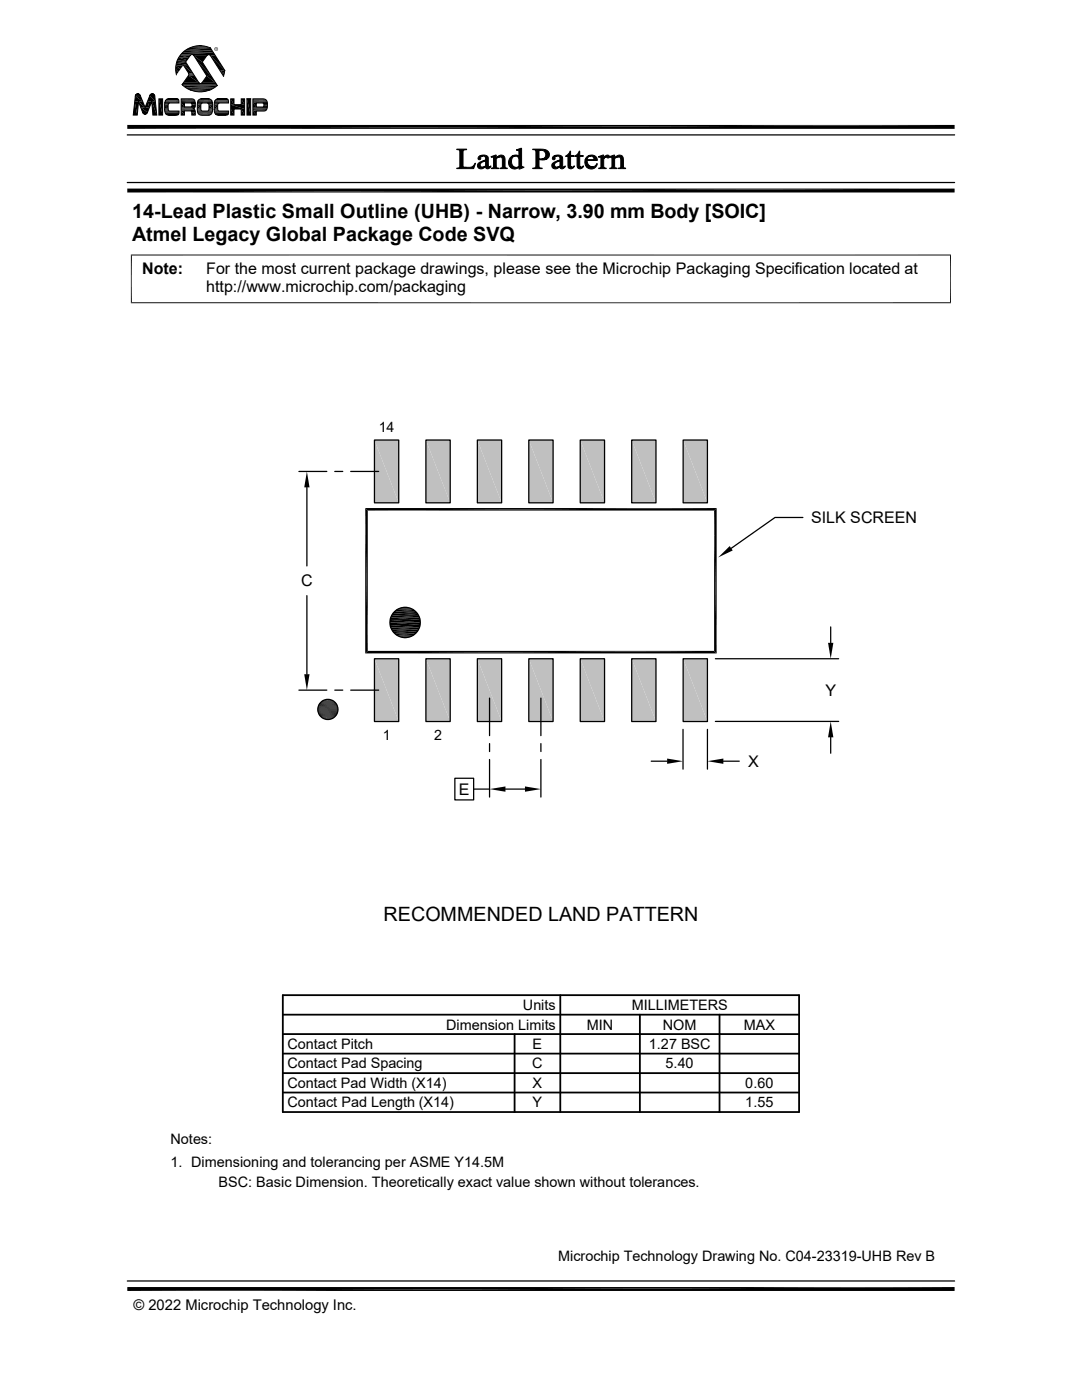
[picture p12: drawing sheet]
<svg xmlns="http://www.w3.org/2000/svg" width="216mm" height="279mm" viewBox="0 0 216 279" stroke-linecap="round" stroke-linejoin="round" font-family="sans-serif">
<g fill="#c0c0c0">
<path d="M136.3 87.8l4.9 12.6h-4.9z"/>
<path d="M136.3 87.8h4.9v12.6z"/>
<path d="M126 87.8l4.9 12.6h-4.9z"/>
<path d="M126 87.8h4.9v12.6z"/>
<path d="M115.8 87.8l4.8 12.6h-4.8z"/>
<path d="M115.8 87.8h4.8v12.6z"/>
<path d="M105.5 87.8l4.9 12.6h-4.9z"/>
<path d="M105.5 87.8h4.9v12.6z"/>
<path d="M95.2 87.8l4.9 12.6h-4.9z"/>
<path d="M95.2 87.8h4.9v12.6z"/>
<path d="M85 87.8l4.8 12.6h-4.8z"/>
<path d="M85 87.8h4.8v12.6z"/>
<path d="M74.7 87.8l4.9 12.6h-4.9z"/>
<path d="M74.7 87.8h4.9v12.6z"/>
<path d="M136.3 131.5l4.9 12.5h-4.9z"/>
<path d="M136.3 131.5h4.9v12.5z"/>
<path d="M126 131.5l4.9 12.5h-4.9z"/>
<path d="M126 131.5h4.9v12.5z"/>
<path d="M115.8 131.5l4.8 12.5h-4.8z"/>
<path d="M115.8 131.5h4.8v12.5z"/>
<path d="M105.5 131.5l4.9 12.5h-4.9z"/>
<path d="M105.5 131.5h4.9v12.5z"/>
<path d="M95.2 131.5l4.9 12.5h-4.9z"/>
<path d="M95.2 131.5h4.9v12.5z"/>
<path d="M85 131.5l4.8 12.5h-4.8z"/>
<path d="M85 131.5h4.8v12.5z"/>
<path d="M74.7 131.5l4.9 12.5h-4.9z"/>
<path d="M74.7 131.5h4.9v12.5z"/>
</g>
<g fill="none" stroke="#000" stroke-width=".25">
<path d="M25.4 36.4h165.1M25.4 26.9h165.1M59.6 94.1h5.6M61.2 97.3v15.6M66.8 94.1h1.6M70 94.1h5.6M74.7 87.8h4.9v12.6h-4.9zM85 87.8h4.8v12.6h-4.8zM95.2 87.8h4.9v12.6h-4.9zM105.5 87.8h4.9v12.6h-4.9zM115.8 87.8h4.8v12.6h-4.8zM126 87.8h4.9v12.6h-4.9z"/>
<path d="M136.3 87.8h4.9v12.6h-4.9zM61.2 118.9v15.7M160.2 103.3h-5.6l-8.7 6.1M59.6 137.7h5.6M66.8 137.7h1.6M70 137.7h5.6M74.7 131.5h4.9v12.5h-4.9zM85 131.5h4.8v12.5h-4.8zM95.2 131.5h4.9v12.5h-4.9zM97.7 139.3v7.5M105.5 131.5h4.9v12.5h-4.9zM107.9 139.3v7.5"/>
<path d="M115.8 131.5h4.8v12.5h-4.8zM126 131.5h4.9v12.5h-4.9zM136.3 131.5h4.9v12.5h-4.9zM142.7 131.5h24.6M165.8 125.1v3.2M90.8 155.3h3.7v4.3h-3.7zM94.5 157.5h3.2M97.7 148.4v1.6M97.7 151.6v7.5M100.9 157.5h3.9M107.9 148.4v1.6M107.9 151.6v7.5"/>
<path d="M129.9 151.9h3.2M136.3 145.6v7.9M141.2 145.6v7.9M142.7 144h24.6M144.3 151.9h3.2M165.8 147.2v3.1M25.4 255.7h165.1"/>
<circle cx="80.8" cy="124.2" r="3"/>
<circle cx="65.4" cy="141.6" r="2.01"/>
</g>
<g fill="#000" stroke="#000" stroke-width=".2">
<path d="M98 31.3h.3zM103.1 29.9l.2 .1zM119.4 31.3h.3zM121.6 31.3h.3z"/>
<path d="M91.1 29.8h2v.1a.56 .56 0 0 0-.7 .3v3l.2 .2h.4h-1.3l.1-3.1a.43 .43 0 0 0-.7-.4z" fill-rule="evenodd"/>
<path d="M91.1 33.5l3-.2 .8-.7-.4 1.1h-3.4z" fill-rule="evenodd"/>
<path d="M95.5 31.3l.3-.2h.6l-.5 .2v.3a.3 .3 0 0 1-.4 .2 .3 .3 0 0 1 0-.5z" fill-rule="evenodd"/>
<path d="M95.4 32.6l.9-.5h.6l-.5 .2a.54 .54 0 0 0-.6 .5 .54 .54 0 0 0 .5 .6h.5a.77 .77 0 0 1-1.1 .3 .77 .77 0 0 1-.3-1.1z" fill-rule="evenodd"/>
<path d="M95.8 31.1l.8-.2 .7 .3 .1 .3 .1 1.7 .3 .2a.48 .48 0 0 1-.5 .3 .48 .48 0 0 1-.4-.4l-.2-.1 .2-.1v-1h-.4a.47 .47 0 0 0 .4-.4 .47 .47 0 0 0-.2-.5z" fill-rule="evenodd"/>
<path d="M96.3 33.4l.6-.1z" fill-rule="evenodd"/>
<path d="M97.6 33.3l.3-.2-.1 .3z" fill-rule="evenodd"/>
<path d="M98 31.3l1-.4v.6h-.5z" fill-rule="evenodd"/>
<path d="M98.5 31.5l1.3-.2-.8 .4v1.4a.39 .39 0 0 0 .1 .4 .39 .39 0 0 0 .4 0v.2h-1.5l.5-.4z" fill-rule="evenodd"/>
<path d="M99.3 31.3a.83 .83 0 0 1 .9-.3 .83 .83 0 0 1 .6 .7v1.6l.4 .4h-1.4l.3-.2 .1-.2v-1.7l-.2-.3z" fill-rule="evenodd"/>
<path d="M102 31.2l.3-.1h.6a1.19 1.19 0 0 0-.8 1.2 1.19 1.19 0 0 0 .9 1.1h-1.1l-.4-.6a1.56 1.56 0 0 1 .5-1.6z" fill-rule="evenodd"/>
<path d="M102.3 31.1l.7-.2 .5 .3z" fill-rule="evenodd"/>
<path d="M103.1 29.9l1-.3v3.4l.2 .4h-.8a1.2 1.2 0 0 1-1.6 0h1.1l.5-.3v-1.4l-.3-.5h.3v-1.1z" fill-rule="evenodd"/>
<path d="M103.5 33.4h1.1l-1.1 .3z" fill-rule="evenodd"/>
<path d="M106.8 30h1.2l-.5 .1v1.6l1.6 .1h-1.6l.1 1.6 .6 .3h-1.9l.5-.3 .1-.3z" fill-rule="evenodd"/>
<path d="M106.3 29.8h1.6a1.29 1.29 0 0 1 1.7 1.4l-.5 .5h-1a.86 .86 0 0 0 .8-.7 .86 .86 0 0 0-.5-.9l-1.6-.1z" fill-rule="evenodd"/>
<path d="M107.5 31.8h1.4z" fill-rule="evenodd"/>
<path d="M110.4 31.2l.2-.1h.6a.42 .42 0 0 0-.5 .6 .33 .33 0 0 1-.5 0 .33 .33 0 0 1 .2-.5z" fill-rule="evenodd"/>
<path d="M110.3 32.6l.8-.5h.6l-.3 .1a.69 .69 0 0 0-.6 1l.8 .2a.77 .77 0 0 1-1 .3 .77 .77 0 0 1-.3-1.1z" fill-rule="evenodd"/>
<path d="M110.6 31.1l.5-.1a.87 .87 0 0 1 1.2 .6v1.6l.4 .2a.48 .48 0 0 1-.5 .3 .48 .48 0 0 1-.5-.4l-.2-.1 .2-.1v-1h-.4a.46 .46 0 0 0 .4-.4 .46 .46 0 0 0-.2-.5z" fill-rule="evenodd"/>
<path d="M111.1 33.4l.6-.1z" fill-rule="evenodd"/>
<path d="M112.4 33.3l.4-.2-.1 .3z" fill-rule="evenodd"/>
<path d="M113.7 30.2h.2v.8h.6v.2h-.6v1.9l.3 .3h-.8l-.1-2.2-.4-.1 .6-.4z" fill-rule="evenodd"/>
<path d="M113.4 33.4l.9-.1 .3-.2-.2 .4-.4 .2z" fill-rule="evenodd"/>
<path d="M115.6 30.2l.1 .8h.7v.2h-.7v1.7l.1 .4 .2 .1h-.8l-.1-2.2-.4-.1 .6-.4z" fill-rule="evenodd"/>
<path d="M115.2 33.4l.9-.1 .4-.2-.1 .3a.65 .65 0 0 1-1.2 0z" fill-rule="evenodd"/>
<path d="M117 31.4l.4-.3 .5 .1-.5 .1-.2 .6h-.4z" fill-rule="evenodd"/>
<path d="M117.4 31.1a1.23 1.23 0 0 1 1.7 .5l.1 .4h-2a1.09 1.09 0 0 0 1 1.3h-1.2l-.3-.6 .1-.8h1.7a.62 .62 0 0 0-.6-.7z" fill-rule="evenodd"/>
<path d="M117 33.3h1.2a.88 .88 0 0 0 .9-.7 1.16 1.16 0 0 1-.8 1.1 1.16 1.16 0 0 1-1.3-.4z" fill-rule="evenodd"/>
<path d="M119.4 31.3l1.1-.4v.6h.1l-.1 .3v1.5l.5 .4h-1.5l.4-.4v-1.8z" fill-rule="evenodd"/>
<path d="M120.6 31.3h.3l-.4 .2z" fill-rule="evenodd"/>
<path d="M120.6 31.3a.5 .5 0 0 1 .6-.4 .5 .5 0 0 1 .4 .5l-.3 .1z" fill-rule="evenodd"/>
<path d="M121.6 31.3l1-.4v.6h-.5z" fill-rule="evenodd"/>
<path d="M122.1 31.5l1.3-.2-.8 .4 .1 1.6 .4 .4h-1.4l.4-.4z" fill-rule="evenodd"/>
<path d="M122.9 31.3a.84 .84 0 0 1 .9-.3 .84 .84 0 0 1 .6 .9v1.4l.4 .4h-1.4l.3-.2 .2-.2-.1-1.7-.2-.3z" fill-rule="evenodd"/>
</g>
<g fill="#000">
<path d="M27 19.1l1 .1h-1zM27 19.1h1v.1zM27 19.2l1.5 1.1h-1.6zM27 19.2h1l.5 1.1zM27 19.1h1zM27.1 19h.9zM27.1 19l.9 .1zM27.1 18.9h.8zM27.1 18.9l.8 .1zM27.2 18.8l.7 .1zM27.2 18.8h.6zM27.2 18.8h.5z"/>
<path d="M27.3 18.7l.4 .1zM27.3 18.7h.4zM27.4 18.7h.2zM27.4 18.7h.3zM27.5 18.7h.1zM29.9 19.1l1.1 1.1h-1.6zM29.9 19.1h1l.1 1.1zM29.9 19.1h1zM29.9 19l1 .1zM29.9 19h.9zM30 19h.8zM30 18.9h.8z"/>
<path d="M30 18.9l.8 .1zM30.1 18.8l.7 .1zM30.1 18.8h.6zM30.1 18.8h.5zM30.2 18.7l.4 .1zM30.2 18.7h.4zM30.2 18.7h.3zM30.3 18.7h.2zM31.7 19.7l.7 3.3h-.7zM31.7 19.7h.7v3.3zM33.5 19.7h2zM33.5 19.7h1.9z"/>
<path d="M33.5 19.7h1.8zM33.6 19.7h1.7zM35 13.8l.6 .6h-.5zM35 13.8h1l-.4 .6zM35.1 13.2l.9 .6h-1zM35.1 13.2h1.4l-.5 .6zM35.1 14.4l.1 .5zM35.1 14.4h.5l-.4 .5zM35.1 13l1.4 .2h-1.4zM35.1 13h1.5l-.1 .2zM35.3 12.4l1.9 .2h-2zM35.3 12.4h1.7l.2 .2z"/>
<path d="M35.4 12l1.6 .4h-1.7zM35.4 12h1.9l-.3 .4zM35.6 11.5l1.7 .5h-1.9zM35.6 11.5h2.1l-.4 .5zM36.6 13l1.9 1.6h-.9zM36.6 13h.8l1.1 1.6zM37.6 15.1l2.1 1.4h-3.1zM37.6 15.1h1.2l.9 1.4zM37.6 14.6l.9 .1zM37.7 14.7h.9zM37.7 15l1.1 .1zM37.7 14.7l.9 .1z"/>
<path d="M37.7 14.9l1 .1zM37.7 14.8l1 .1zM37.7 14.9h1zM38.7 11.1l1.7 1.3h-.9zM38.7 11.1h2.6l-.9 1.3zM38.7 18.2l1.9 .1zM39 9.2h1.8zM39.3 18.3h1.3zM39.5 12.4l2.6 2.8h-.8zM39.5 12.4h.9l1.7 2.8zM39 9.2h1.7zM39.6 9.1l1.1 .1z"/>
<path d="M39.6 9.1h.6zM39.9 19.7l2 .1zM39.9 19.7h2zM40 19.7h1.9zM40 19.7h1.8zM40.1 19.7h1.7zM40.1 19.7h1.6zM41.3 15.2l1.7 1.3h-2.7zM41.3 15.2h.8l.9 1.3zM41.6 10.9h1.2zM41.7 10.9h1.2zM41.8 10.9l1.1 .1z"/>
<path d="M41.9 11h1zM41.9 11l1 .1zM42 11.1l2.9 3h-1zM42 11.1h.9l2 3zM42.8 9.8v.1zM42.8 9.7v.1zM42.8 9.9l.1 .2zM42.9 9.5l-.1 .2zM42.9 9.7l-.1 .1zM42.9 9.9v.2zM42.9 10.1h.1zM42.8 9.7l.1-.1z"/>
<path d="M42.9 10l.1 .1zM42.9 9.5h.1zM43 10.1l.1 .1zM43 9.4l.1 .1zM43.1 10.1h.2zM43.1 9.4l.2 .1zM43.3 10.1h.1zM43.3 19.7h2zM43.3 9.4v.2zM43.4 9.9l-.1 .1zM43.4 19.7h1.9zM43.4 19.7h1.8z"/>
<path d="M43.3 9.6l.1 .1zM43.3 10l.2-.1zM43.4 9.8v.1zM43.4 9.7v.1zM43.5 19.7h1.7zM43.4 9.5l.1 .2zM43.4 9.9l.1-.1zM43.5 9.7l-.1 .1zM43.9 14.1l.9 .5h-.6zM43.9 14.1h1l-.1 .5zM44.2 14.6l.4 .6zM44.2 14.6h.6l-.2 .6z"/>
<path d="M46 19.7l.7 1.2h-.7zM46 19.7h.7v1.2zM48.1 19.7l.7 1.2h-.7zM48.1 19.7h.7v1.2zM49.3 19.7l.7 3.3h-.7zM49.3 19.7h.7v3.3zM26.9 20.3h.7zM26.9 20.3l.5 2.7h-.8zM26.9 20.3h.7l-.2 2.7zM27.6 20.3h.9zM27.6 20.3l1.4 1.1h-.9zM27.6 20.3h.9l.5 1.1z"/>
<path d="M28.1 21.4l1.3 1h-.9zM28.1 21.4h1.7l-.4 1zM28.5 22.4h.9zM28.5 22.4l.9 .1zM28.5 22.5h.9zM28.5 22.5l.8 .1zM28.6 22.6h.7zM28.6 22.6l.7 .1zM28.6 22.7h.7zM28.6 22.7h.6zM28.7 22.7h.5zM28.7 22.7l.4 .1z"/>
<path d="M28.8 22.8h.3zM28.8 22.8h.2zM28.9 22.8h.1zM29.4 20.2l.4 1.2h-.8zM29.4 20.2h.9l-.5 1.2zM30.3 20.2l1 2.8h-.8zM30.3 20.2h.7l.3 2.8zM32.9 20.7l.7 .1zM32.9 20.7h.7zM32.9 20.8h.7zM32.9 20.8l.6 .2h-.6zM32.9 20.8h.7l-.1 .2z"/>
<path d="M32.9 21l.6 .7h-.6zM32.9 21h.6v.7zM32.9 21.7l.7 .1h-.7zM32.9 21.7h.6l.1 .1zM32.9 21.8h.7zM32.9 21.8l.7 .1zM32.9 21.9l.7 .1zM32.9 22h.7zM32.9 20.6h1zM32.9 20.6h.9zM32.9 20.6h.8zM32.9 20.6l.7 .1z"/>
<path d="M32.9 22l.8 .1zM32.9 22.1h.8zM32.9 22.1h.9zM32.9 22.1l.9 .1zM33.4 22.9l2 .1zM33.5 23h1.7zM33.5 23h1.9zM33.6 23h1.6zM33.6 23h1.4zM36.2 20.6l.6 .7h-.6zM36.2 20.6h.6v.7zM36.2 22.1l.6 .9h-.6z"/>
<path d="M36.2 22.1h.6v.9zM38.1 20.6h.8zM38.1 22.1h.8zM38.1 20.6h.9zM38.1 21.3h.8zM38.1 22.1l.8 .1zM38.2 22.2h.7zM38.2 20.6h.8zM38.2 21.3h.7zM38.2 22.2l.7 .1zM38.2 20.6l.8 .1zM38.2 21.2l.7 .1z"/>
<path d="M38.2 22.3l.7 .1zM38.3 20.7h.7zM38.2 21.2h.7zM38.3 21.2h.6zM38.3 22.4h.7zM38.3 22.4l.7 .6h-.7zM38.3 22.4h.7v.6zM38.3 20.7l.7 .1zM38.3 20.8l.7 .1zM38.3 21.1l.6 .1zM38.3 20.9l.7 .1h-.7zM38.3 20.9h.7v.1z"/>
<path d="M38.3 21l.7 .1zM38.3 21.1h.6zM38.3 21.1h.7zM39.4 20.7l.7 .1zM39.4 20.7h.7zM39.4 20.8h.7zM39.4 20.8l.7 .2h-.7zM39.4 20.8h.7v.2zM39.4 21l.7 .7h-.7zM39.4 21h.7v.7zM39.4 21.7l.7 .1h-.7zM39.4 21.7h.7v.1z"/>
<path d="M39.4 21.8h.7zM39.4 21.8l.7 .1zM39.4 21.9l.7 .1zM39.4 22h.8zM39.4 20.6h1zM39.4 20.6h.9zM39.4 20.6h.8zM39.4 20.6l.8 .1zM39.4 20.7h.8zM39.4 22l.8 .1zM39.4 22.1h.8zM39.4 22.1h.9z"/>
<path d="M39.4 22.1l1 .1zM39.9 22.9l1.8 .1zM39.9 22.9h2zM40.1 23h1.3zM40.1 23h1.6zM41.3 20.6h1.1zM41.4 20.6h1zM41.5 20.6h.9zM41.4 22.2h1zM41.5 22.1h.9zM41.6 20.6l.8 .1zM41.6 22.1h.8z"/>
<path d="M41.6 20.7h.8zM41.6 22l.8 .1zM41.6 20.7l.8 .1zM41.7 20.8h.7zM41.7 22h.7zM41.7 20.8l.7 .2h-.7zM41.7 20.8h.7v.2zM41.7 21.8h.7zM41.7 21.8l.7 .1zM41.7 21.9l.7 .1zM41.7 21.9h.7zM41.7 21l.7 .7h-.7z"/>
<path d="M41.7 21h.7v.7zM41.7 21.7l.7 .1h-.7zM41.7 21.7h.7v.1zM42.7 20.7l.8 .1zM42.7 20.7h.8zM42.7 20.8h.8zM42.7 20.8l.7 .2h-.7zM42.7 20.8h.8l-.1 .2zM42.7 21l.7 .7h-.7zM42.7 21h.7v.7zM42.7 21.7l.8 .1h-.8zM42.7 21.7h.7l.1 .1z"/>
<path d="M42.7 21.8h.8zM42.7 21.8l.8 .1zM42.7 21.9l.8 .1zM42.8 20.6h1zM42.8 20.6h.9zM42.8 20.6h.8zM42.8 20.6l.7 .1zM42.8 20.7h.7zM42.8 22h.7zM42.8 22l.8 .1zM42.8 22.1h.8zM42.8 22.1l.9 .1z"/>
<path d="M43.3 22.9l2 .1zM43.4 23h1.7zM43.4 23h1.9zM43.5 23h1.6zM43.5 23h1.4zM46 20.9l2.8 .9h-2.8zM46 20.9h2.8v.9zM46 21.8l.7 1.2h-.7zM46 21.8h.7v1.2zM48.1 21.8l.7 1.2h-.7zM48.1 21.8h.7v1.2zM50.5 20.6l.6 .8h-.6z"/>
<path d="M50.5 20.6h.6v.8zM50.5 22.2l.6 .8h-.6zM50.5 22.2h.6v.8zM52.4 20.6h.9zM52.5 20.6h.8zM52.5 21.4h.8zM52.5 21.3l.8 .1zM52.5 21.3h.8zM52.6 20.6h.7zM52.6 21.3h.7zM52.6 20.6l.7 .1zM52.6 21.2l.7 .1z"/>
<path d="M52.6 20.7h.8zM52.6 20.7l.8 .1h-.7zM52.6 20.7h.8v.1zM52.6 21.1h.7zM52.6 21.1h.8zM52.6 21.1l.7 .1zM52.6 21.2h.7zM52.7 20.8l.7 .3h-.7zM52.7 20.8h.7v.3zM52.7 21.1h.7zM25.4 38.4l165.1-.8v.8zM25.4 37.6h165.1l-165.1 .8z"/>
<path d="M25.4 25.7l165.1-.8v.8zM25.4 24.9h165.1l-165.1 .8zM61.2 94.1l.6 3.2h-1.1zM72.9 101.4l.5 28.5-.5 .5zM72.9 101.4l.5 .5v28zM73.4 101.9l69.6-.5-.5 .5zM72.9 101.4h70.1l-69.6 .5zM143.3 111.3l2.3-2.3 .6 .9zM60.7 134.6h1.1l-.6 3.1zM64.6 139.7l1.8 .1zM64.6 139.7h1.7zM64.7 139.7h1.6z"/>
<path d="M64.7 139.7h1.4zM65 139.6l1.1 .1zM65 139.6h.9zM65.1 139.6h.8zM65.1 139.6h.6zM72.9 130.4l69.6-.5 .5 .5zM72.9 130.4l.5-.5h69.1zM77.8 124.2l6 .5h-6zM77.8 124.2h6.1l-.1 .5zM77.8 123.7l6.1 .5h-6.1zM77.8 123.7h6l.1 .5zM77.8 124.7l5.9 .5h-5.7z"/>
<path d="M77.8 124.7h6l-.1 .5zM78 123.2l5.8 .5h-6zM78 123.2h5.7l.1 .5zM78.1 122.8l5.6 .4h-5.7zM78.1 122.8h5.4l.2 .4zM79.6 127l2 .2h-1.5zM80.1 121.3h1.5l.5 .1zM80.1 127.2l1 .1zM80.1 127.2h1.5zM80.1 121.3h1.5zM80.6 121.2l1 .1zM142.5 101.9l.5 28.5-.5-.5z"/>
<path d="M143 101.4v29l-.5-28.5zM165.2 128.3h1.1l-.5 3.2zM64.4 143.3l1.9 .1zM64.6 143.4l1.5 .1zM64.6 143.4h1.7zM64.7 143.5l1.2 .1zM64.7 143.5h1.4zM65 143.6h.7zM65 143.6h.9zM65.1 143.6h.6zM97.7 157.5l3.2-.5v1zM104.8 157l3.1 .5-3.1 .5z"/>
<path d="M133.1 151.4l3.2 .5-3.2 .5zM141.2 151.9l3.1-.5v1zM165.8 144l.5 3.2h-1.1zM25.4 256.9h165.1l-165.1 .7zM25.4 257.6l165.1-.7v.7z"/>
</g>
<path d="M56.4 198.6h103v23.3h-103zM111.8 198.6v23.3M56.4 206.4h103zM56.4 214.2h103M56.4 210.3h103M56.4 218h103M56.4 202.5h103M102.7 206.4v15.5M127.7 202.5v19.4M143.6 202.5v19.4" fill="none" stroke="#000" stroke-width=".36"/>
<g fill="none" stroke="#000" stroke-width=".2">
<path d="M27.1 18.9l-.5 4.1h.8l.2-2.7 .9 2.1a.49 .49 0 0 0 .4 .4 .49 .49 0 0 0 .5-.3M27.5 18.7l.5 .4 1 2.3 .9-2.4a.5 .5 0 0 1 .5-.3 .5 .5 0 0 1 .5 .4l.4 3.9h-.8l-.2-2.8-.9 2.2M27.5 18.7l-.4 .2M31.7 19.7h.7v3.3h-.7zM33 20h2.7M33.1 19.9h2.6M33.1 19.9h2.5M33.2 19.9h2.4M33.3 19.8h2.3M33.4 19.8h2.1M35.9 11h2.1M36 11h2"/>
<path d="M36.2 19.7h2.3a1.17 1.17 0 0 1 .4 1.6l-.3 .4 .3 .2 .1 1.1h-.7v-.6l-.2-.3h-1.3v.9h-.6zM36.2 19.7l2.4 .1M36.2 19.8h2.5M36.2 19.9h2.6M36.3 16.9l.1 .1M36.3 16.9h7M36.5 16.7h6.6M36.5 16.6h3.3M36.6 16.5h3.1M36.6 13l1.1 1.8-1.4 2.1M36.9 17.4h6M37.5 17.7h4.9"/>
<path d="M37.8 9.5h4.2l2.8 4.6-.2 1.1-2.6-4.1-.4-.2-.3 .2M37.9 9.4h4M38.1 18a5.1 5.1 0 0 0 3.7 0M38.2 10.9h-2.2M38.4 9.3h3M38.4 9.2h2.9M38.4 10.9h3.2M38.5 11h2.9M38.6 11h2.7M38.7 18.3h2.5M38.7 11l2.6 4.2-1 1.3-.3 .2-.3-.2-2.7-4.1 1.2-1.5 .5 .2h2.6M39.6 20h2.6"/>
<path d="M39.6 19.9h2.6M39.7 19.8h2.4M39.8 19.8h2.2M39.9 19.8h2M40.2 16.6h2.9M40.3 16.6h2.7M41.3 11.1l-.9 1.3 2.9 4.7-1.5 .9M42 9.6a4.8 4.8 0 0 0-5.1 .5 4.8 4.8 0 0 0-1.7 4.8M42.8 10.9h-6.8M42.9 20h2.7M43 19.9h2.6M43 19.9h2.5"/>
<path d="M43.1 19.9h2.4M43.1 19.8h2.4M43.2 19.8h2.2M43.3 17h-6.9l1.6 1M46 19.7h.7v1.2h1.4v-1.2h.7v3.3h-.7v-1.2h-1.4v1.2h-.7zM49.3 19.7h.7v3.3h-.7zM49.3 19.7h.7M50.5 19.7h2a.99 .99 0 0 1 .9 1.4 .81 .81 0 0 1-.7 1.1h-1.6v.8h-.6zM50.5 19.7l2.4 .1M50.5 19.8h2.5M50.5 19.9h2.6M50.5 20h2.7"/>
<path d="M32.9 20.5h2.8M32.9 22.2h2.8M32.9 22.3h2.8M32.9 20.4h2.8M32.9 20.3h2.8M32.9 22.4h2.8M32.9 22.5h2.8M32.9 20.2h2.8M33 20.1h2.7M33 20.2l.6-.5h1.6a.57 .57 0 0 1 .5 .3 .57 .57 0 0 1 0 .6h-2l-.2 .4v.7l.1 .3 .2 .2h1.9a.62 .62 0 0 1-.1 .6 .62 .62 0 0 1-.6 .2h-1.2a.94 .94 0 0 1-.9-1.2v-1.3M33 22.6h2.7M33 20.2l-.1 .3"/>
<path d="M33 22.7h2.7M33.1 22.8h2.6M33.3 22.9h2.3M33.3 22.9h2.2M35.6 22.8l-2.4 .1M36.2 20.1h2.7M36.2 20.2h2.7M36.2 21.4h2.7M36.2 21.5h2.7M36.2 21.6h2.6M36.2 21.7h2.4M36.2 21.7h2.5"/>
<path d="M36.2 21.8h2.6M36.2 21.9h2.7M36.2 22h2.7M36.2 22.1h2.7M36.8 21.3v-.7h1.3l.2 .1-.1 .6h-1.4M38.7 21.6l-2.5 .1M39.4 20.5h3M39.4 22.2h3M39.4 20.4h3M39.4 20.5v1.3a.96 .96 0 0 0 .9 1.2h1.1a.94 .94 0 0 0 1-1.2v-1.3M39.4 22.4h3M39.4 22.5h2.9"/>
<path d="M39.4 20.2h3M39.5 22.6h2.8M39.5 20.1h2.8M39.5 22.7h2.7M39.6 22.8h2.6M39.7 22.9h2.4M39.8 22.9h2.2M40.2 20.6h1.2l.2 .1 .1 1-.1 .4h-1.4l-.1-1.1zM42.3 20.2l.1 .3M42.3 20.2l-.5-.5h-1.7a.8 .8 0 0 0-.7 .8M42.8 22.2h2.8M42.8 20.5h2.8"/>
<path d="M42.8 20.4h2.8M42.8 22.3h2.8M42.8 20.3h2.8M42.8 22.4h2.8M42.8 22.5h2.8M42.8 20.2h2.8M42.9 22.6h2.7M42.9 20.1h2.7M42.9 20.2l.6-.5h1.6a.56 .56 0 0 1 .5 .9h-2l-.2 .4v.7l.1 .3 .2 .2h1.9a.62 .62 0 0 1-.1 .6 .62 .62 0 0 1-.6 .2h-1.2a.94 .94 0 0 1-1-1.2l.2-1.6M42.9 22.7h2.7M43 22.8h2.6M43.2 22.9h2.2"/>
<path d="M45.5 22.8l-2.4 .1M50.5 20.1h2.7M50.5 20.2h2.8M50.5 20.4h2.8M50.5 20.5h2.8M50.5 21.4h2.8M50.5 21.7h2.8M50.5 21.8h2.8M50.5 22h2.7M50.5 22h2.6M50.5 22.1h2.5M50.5 22.1h2.4"/>
<path d="M51.1 20.6h1.4l.1 .1v.5l-.1 .2h-1.4zM26.1 50.9h163.7M26.2 50.8v9.7M189.7 50.8v9.7M26.1 60.4h163.7M64.1 140h2.6M64.3 139.9h2.3M64.4 139.8h2M79.6 121.3h2.5M79.6 127.1h2.5M63.4 141.5h4.1M63.4 141.7h4.1"/>
<path d="M63.4 141.9h4M63.4 141.3h4M63.4 141.1h4M63.4 142.1h4M63.5 140.9h3.9M63.5 142.3h3.9M63.5 142.4h3.8M63.5 140.7h3.8M63.6 142.6h3.6M63.6 140.6h3.6M63.7 140.4h3.4M63.7 142.8h3.4"/>
<path d="M63.8 142.9h3.2M63.8 140.3h3.2M64 140.1h2.9M64 143.1h2.9M64.1 143.2h2.6M64.3 143.3h2.3M64.4 143.4h2"/>
</g>
<path d="M37.3 9.7h4.8M37.5 17.9h4.9M50.5 21.5h2.8M79.2 126.9h3.3M79.2 121.5h3.3" fill="none" stroke="#000" stroke-width=".23"/>
<path d="M78.8 121.8h4.1M78.8 126.6h4.1" fill="none" stroke="#000" stroke-width=".32"/>
<path d="M78.4 122.2h4.8M78.4 126.3h4.8" fill="none" stroke="#000" stroke-width=".38"/>
<path d="M36.4 10.3h6.2M78.1 122.6h5.4" fill="none" stroke="#000" stroke-width=".4"/>
<path d="M78 125.4h5.7" fill="none" stroke="#000" stroke-width=".44"/>
<path d="M35.1 12.8h2.3M35.6 11.3h2.4M78.1 125.9h5.4" fill="none" stroke="#000" stroke-width=".42"/>
<path d="M36.1 10.7h6.7M36.5 17.2h6.8M36.9 9.9h5.4" fill="none" stroke="#000" stroke-width=".34"/>
<path d="M36.3 16.8h6.9M38 18.1h3.8M36.2 20.4h2.7" fill="none" stroke="#000" stroke-width=".21"/>
<path d="M37 17.6h5.9" fill="none" stroke="#000" stroke-width=".3"/>
<g font-size="3.9">
<text x="26.4" y="43.5">14-Lead Plastic Small Outline (UHB) - Narrow, 3.90 mm Body [SOIC]</text>
<text x="26.4" y="48.1">Atmel Legacy Global Package Code SVQ</text>
<text x="76.5" y="183.7">RECOMMENDED LAND PATTERN</text>
</g>
<g font-size="3.2">
<text x="28.4" y="54.7">Note:</text>
<text x="41.1" y="58.3">http://www.microchip.com/packaging</text>
<text x="41.1" y="54.7">For the most current package drawings, please see the Microchip Packaging Specification located at</text>
<text x="161.8" y="104.4">SILK SCREEN</text>
<text x="60.1" y="117">C</text>
<text x="164.7" y="138.9">Y</text>
<text x="149.3" y="153.1">X</text>
<text x="91.5" y="158.6">E</text>
</g>
<g font-size="2.9">
<text x="104.3" y="201.6">Units</text>
<text x="126" y="201.6">MILLIMETERS</text>
<text x="57.3" y="209.4">Contact Pitch</text>
<text x="89" y="205.5">Dimension Limits</text>
<text x="106.3" y="209.4">E</text>
<text x="117.1" y="205.5">MIN</text>
<text x="129.5" y="209.4">1.27 BSC</text>
<text x="132.3" y="205.5">NOM</text>
<text x="148.4" y="205.5">MAX</text>
<text x="57.3" y="213.2">Contact Pad Spacing</text>
<text x="106.2" y="213.2">C</text>
<text x="132.8" y="213.2">5.40</text>
<text x="57.3" y="221">Contact Pad Length (X14)</text>
<text x="57.3" y="217.1">Contact Pad Width (X14)</text>
<text x="106.3" y="221">Y</text>
<text x="106.3" y="217.1">X</text>
<text x="148.7" y="221">1.55</text>
<text x="148.7" y="217.1">0.60</text>
<text x="34" y="228.3">Notes:</text>
<text x="34" y="232.9">1. Dimensioning and tolerancing per ASME Y14.5M</text>
<text x="43.6" y="237">BSC: Basic Dimension. Theoretically exact value shown without tolerances.</text>
<text x="111.4" y="251.7">Microchip Technology Drawing No. C04-23319-UHB Rev B</text>
<text x="26.6" y="261.3">© 2022 Microchip Technology Inc.</text>
</g>
<g font-size="2.8">
<text x="75.6" y="86.2">14</text>
<text x="76.4" y="147.6">1</text>
<text x="86.6" y="147.6">2</text>
</g>
<text font-size=".6" x="43" y="10">R</text>
</svg>
